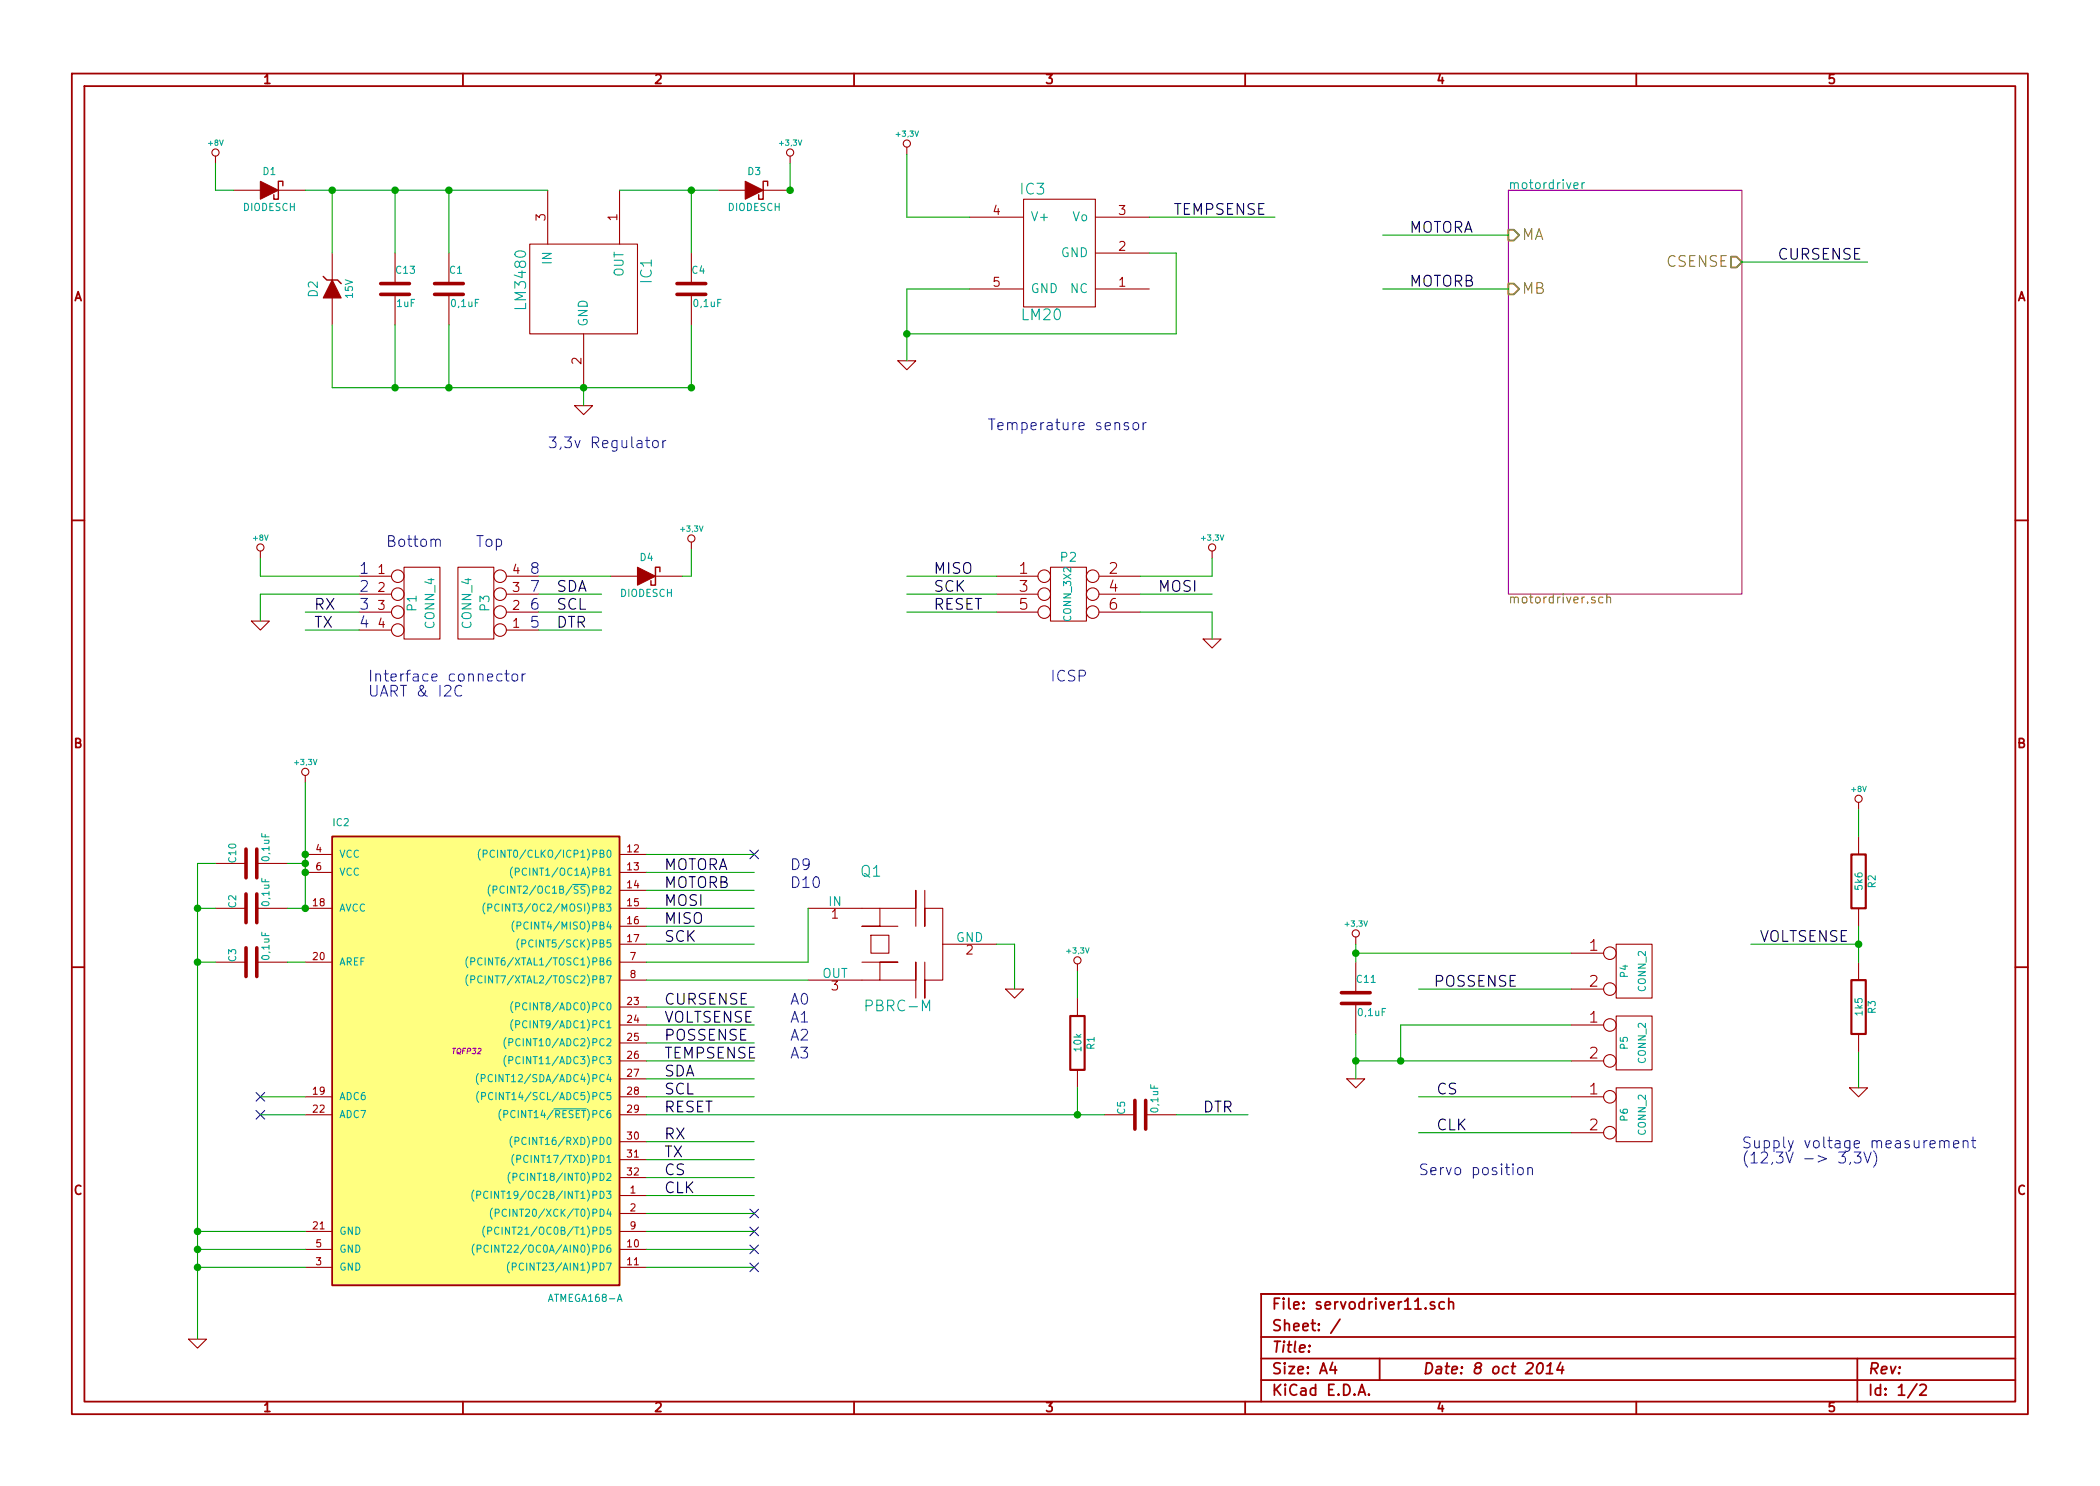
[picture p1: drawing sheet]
<svg xmlns="http://www.w3.org/2000/svg" width="297mm" height="210mm" viewBox="0 0 297 210" stroke-linecap="round" stroke-linejoin="round" font-family="sans-serif">
<g fill="none" stroke="#a00000" stroke-width=".25">
<path d="M10.2 10.4h276.6v189.7h-276.6zM11.9 12.2h273.2v186.1h-273.2zM65.5 10.4v1.8M120.8 10.4v1.8M176.1 10.4v1.8M231.4 10.4v1.8M10.2 73.6h1.7M285.1 73.6h1.7M47 118.4h40.6v63.5h-40.6zM10.2 136.8h1.7M285.1 136.8h1.7M65.5 198.3v1.8"/>
<path d="M120.8 198.3v1.8M176.1 198.3v1.8M178.4 189.2h106.7M178.4 195.3h106.7M178.4 192.2h106.7M185.2 190.4h.1l-.1 .1v-.1v.1M188.5 192.8l-.4 1h1M188.8 193.3v1.1M189.5 186.7l-1.3 1.9M192.1 197.4l.5-1.5 .5 1.5M192.3 197h.7M193.6 197.3h.1l-.1 .1-.1-.1h.1v.1"/>
<path d="M195.1 192.2v3.1M202.9 184.3l-.4-.1-.2 .2 .1 .2 .5 .2 .1 .1-.1 .2-.1 .1-.5-.1M204.3 184.3a.48 .48 0 0 0-.7 0v.6a.48 .48 0 0 0 .7 .2M204.9 184.3a.38 .38 0 0 1 .7 .1v.8M204.9 183.7v1.5M217.6 193a.35 .35 0 0 1 .4-.2 .35 .35 0 0 1 .2 .3 .87 .87 0 0 1-.5 1.3l-.2-.1a1.14 1.14 0 0 1 .1-1.3zM218.7 194.4h.9M218.8 193.3l.6-.5-.2 1.6M220.8 192.8l-.6 1h1M221 193.3l-.1 1.1M231.4 198.3v1.8M262.7 192.2v6.1"/>
<path d="M271.1 195.8l-1.3 2M271.6 196l.2-.1h.4l.2 .1 .1 .3-.1 .2-.9 .9h1M285.1 183.1h-106.7v15.2"/>
</g>
<g fill="none" stroke="#a00000" stroke-width=".15">
<path d="M30.5 22.1v1M33 26.9h3.8M39.4 26.9h3.8M47 35.8v3.8M55.9 35.8v4.3M63.5 35.8v4.3M74.9 34.5h15.3v12.7h-15.3zM77.5 26.9v7.6M87.6 26.9v7.6M97.8 35.8v4.3M101.6 26.9h3.8M107.9 26.9h3.9"/>
<path d="M111.8 22.1v1M128.3 20.8v1M137.2 30.7h7.6M144.8 28.2h10.1v15.2h-10.1zM154.9 35.8h7.7M154.9 30.7h7.7M47 42.2v3.8M55.9 41.7v4.3M63.5 41.7v4.3M81.3 57.4h2.5l-1.3 1.3zM82.5 47.2v7.7M97.8 41.7v4.3"/>
<path d="M127 51h2.5l-1.2 1.3zM137.2 40.9h7.6M154.9 40.9h7.7M36.8 78v1M97.8 76.7v1M171.4 78v1M35.6 87.9h2.5l-1.3 1.2zM50.8 81.5h4.6M50.8 84.1h4.6M50.8 86.6h4.6M50.8 89.1h4.6M57.1 80.3h5.1v10.1h-5.1z"/>
<path d="M64.8 80.3h5v10.1h-5zM71.6 81.5h4.6M71.6 84.1h4.6M71.6 86.6h4.6M71.6 89.1h4.6M86.4 81.5h3.8M92.7 81.5h3.8M141 81.5h5.8M141 84.1h5.8M141 86.6h5.8M148.6 80.3h5.1v7.6h-5.1zM155.4 81.5h5.9"/>
<path d="M155.4 84.1h5.9M155.4 86.6h5.9M170.2 90.4h2.5l-1.3 1.3zM43.2 109.7v1M262.9 113.5v1M262.9 118.4v2.5M30.5 136.1h4.3M30.5 128.5h4.3M30.5 122.2h4.3M36.3 136.1h4.3M36.3 128.5h4.3M36.3 122.2h4.3"/>
<path d="M43.2 120.9h3.8M43.2 123.4h3.8M43.2 136.1h3.8M43.2 128.5h3.8M87.6 120.9h3.8M87.6 123.4h3.8M87.6 136.1h3.8M87.6 138.7h3.8M87.6 126h3.8M87.6 128.5h3.8M87.6 131.1h3.8M87.6 133.6h3.8"/>
<path d="M114.3 128.5h10.2v2.6h-2.6h5.1M121.9 136.1h5.1h-2.5v2.6h-10.2M123.2 132.3h2.5v2.6h-2.5zM124.5 138.7h5v-2.6v5.1M124.5 128.5h5v-2.5v5.1M130.8 126v5.1v-2.6h2.5v5.1M133.3 133.6v5.1h-2.5v2.5v-5.1M133.3 133.6h7.7M142.2 139.9h2.6l-1.3 1.3zM152.4 136.4v1M191.8 132.6v1M191.8 136.1v4.4"/>
<path d="M222.2 134.9h4.6M222.2 139.9h4.6M228.6 133.6h5.1v7.6h-5.1zM262.9 128.5v2.6M262.9 136.1v2.6M43.2 157.7h3.8M43.2 155.2h3.8M87.6 157.7h3.8M87.6 142.5h3.8M87.6 145h3.8M87.6 147.6h3.8M87.6 150.1h3.8"/>
<path d="M87.6 152.6h3.8M87.6 155.2h3.8M152.4 141.2v2.6M152.4 151.4v2.5M156.2 157.7h4.3M162.1 157.7h4.3M190.5 152.6h2.5l-1.2 1.3zM191.8 142v4.3M222.2 145h4.6M222.2 150.1h4.6M222.2 155.2h4.6M228.6 143.8h5.1v7.6h-5.1z"/>
<path d="M228.6 153.9h5.1v7.6h-5.1zM261.6 153.9h2.6l-1.3 1.3zM262.9 146.3v2.5M43.2 179.3h3.8M43.2 176.8h3.8M43.2 174.2h3.8M87.6 169.2h3.8M87.6 171.7h3.8M87.6 179.3h3.8M87.6 176.8h3.8M87.6 174.2h3.8M87.6 161.5h3.8"/>
<path d="M87.6 164.1h3.8M87.6 166.6h3.8M222.2 160.3h4.6M26.7 189.5h2.5l-1.3 1.2z"/>
<circle cx="30.5" cy="21.6" r=".51"/>
<circle cx="111.8" cy="21.6" r=".51"/>
<circle cx="128.3" cy="20.3" r=".51"/>
<circle cx="36.8" cy="77.5" r=".51"/>
<circle cx="97.8" cy="76.2" r=".51"/>
<circle cx="171.5" cy="77.5" r=".51"/>
<circle cx="56.3" cy="86.6" r=".89"/>
<circle cx="56.3" cy="81.5" r=".89"/>
<circle cx="56.3" cy="84.1" r=".89"/>
<circle cx="56.3" cy="89.1" r=".89"/>
<circle cx="70.7" cy="81.5" r=".89"/>
<circle cx="70.7" cy="86.6" r=".89"/>
<circle cx="70.7" cy="89.1" r=".89"/>
<circle cx="70.7" cy="84.1" r=".89"/>
<circle cx="147.7" cy="81.5" r=".89"/>
<circle cx="147.7" cy="84.1" r=".89"/>
<circle cx="147.7" cy="86.6" r=".89"/>
<circle cx="154.6" cy="86.6" r=".89"/>
<circle cx="154.6" cy="81.5" r=".89"/>
<circle cx="154.6" cy="84.1" r=".89"/>
<circle cx="43.2" cy="109.2" r=".51"/>
<circle cx="262.9" cy="113" r=".51"/>
<circle cx="152.4" cy="135.9" r=".51"/>
<circle cx="191.8" cy="132.1" r=".51"/>
<circle cx="227.7" cy="134.9" r=".89"/>
<circle cx="227.7" cy="139.9" r=".89"/>
<circle cx="227.7" cy="150.1" r=".89"/>
<circle cx="227.7" cy="145" r=".89"/>
<circle cx="227.7" cy="155.2" r=".89"/>
<circle cx="227.7" cy="160.3" r=".89"/>
</g>
<path d="M47 118.4h40.6v63.5h-40.6z" fill="#ffff80" stroke="#ffff80" stroke-width=".25"/>
<g fill="none" stroke="#00a0a0" stroke-width=".15">
<path d="M222.6 26.3l.6-.1v-.3h-.4l-.2 .1 .1 .6h.5M223.8 25.9v.8M224.1 25.9h-.2l-.1 .2M66.2 135.4a1.2 1.2 0 0 0 0 1.5M66.2 137.9a1.2 1.2 0 0 0 0 1.6M66.6 136.1l.5-.1 .1-.1-.1-.3-.5-.1v1M66.6 138.6h.5l.1-.2-.1-.3h-.5v1M67.9 120.1a1.2 1.2 0 0 0 0 1.6M68.4 120.8h.4l.1-.2-.1-.3h-.4v1M68.6 127.8a1.2 1.2 0 0 0 0 1.5M69 128.4h.5l.1-.1-.1-.3-.5-.1v1M69.3 125.2a1.2 1.2 0 0 0 0 1.6"/>
<path d="M69.7 125.9h.5l.1-.2-.1-.3h-.5v1M69.9 120.4a.4 .4 0 0 0-.5 0 .4 .4 0 0 0-.1 .5 .37 .37 0 0 0 .2 .4 .37 .37 0 0 0 .4-.1M70.6 128a.4 .4 0 0 0-.5 0 .4 .4 0 0 0-.1 .5 .37 .37 0 0 0 .2 .4 .37 .37 0 0 0 .4-.1M71.3 125.5a.4 .4 0 0 0-.5 0 .4 .4 0 0 0-.1 .5 .37 .37 0 0 0 .2 .3 .37 .37 0 0 0 .4 0M72.5 122.7a1.2 1.2 0 0 0 0 1.5M72.7 130.3a1.2 1.2 0 0 0 0 1.5M72.9 123.4l.5-.1 .1-.1-.1-.3-.5-.1v1M73.1 131l.5-.1 .1-.1-.1-.3-.5-.1v1.1M73.4 132.8a1.2 1.2 0 0 0 0 1.6M73.8 133.5h.5l.1-.2-.1-.3h-.5v1M67.7 151.9a1.2 1.2 0 0 0 0 1.5M67.7 154.4a1.2 1.2 0 0 0 0 1.6"/>
<path d="M68.1 152.6l.5-.1v-.1v-.3l-.5-.1v1.1M68.1 155.1h.5l.1-.2-.1-.3h-.5v1M69.6 152.1a.4 .4 0 0 0-.5 0 .4 .4 0 0 0-.1 .5 .37 .37 0 0 0 .2 .4 .37 .37 0 0 0 .4 0M69.7 154.7a.4 .4 0 0 0-.5 0 .4 .4 0 0 0-.1 .5 .37 .37 0 0 0 .2 .3 .37 .37 0 0 0 .4 0M70.9 157a1.2 1.2 0 0 0 0 1.5M71.3 157.7l.5-.1v-.1v-.3l-.5-.1v1M71.6 146.8a1.2 1.2 0 0 0 0 1.6M71.6 149.3a1.2 1.2 0 0 0 0 1.6M72 147.5l.5-.1v-.1v-.3h-.5v1M72 150h.5v-.1v-.4h-.5v1M72.5 141.7a1.2 1.2 0 0 0 0 1.6M72.5 144.3a1.2 1.2 0 0 0 0 1.5"/>
<path d="M72.9 142.4h.5l.1-.2-.1-.3h-.5v1M72.9 145l.5-.1 .1-.1-.1-.3-.5-.1v1M78.4 156.9h4.5M67 168.4a1.2 1.2 0 0 0 0 1.5M67.1 176a1.2 1.2 0 0 0 0 1.6M67.4 169.1l.5-.1 .1-.1-.1-.3-.5-.1v1.1M67.5 176.7h.5v-.2v-.3h-.5v1M68.6 173.5a1.2 1.2 0 0 0 0 1.5M69 174.2l.5-.1v-.1v-.3l-.5-.1v1M69 168.7a.4 .4 0 0 0-.5-.1 .4 .4 0 0 0-.1 .5 .37 .37 0 0 0 .2 .4 .37 .37 0 0 0 .4 0M69.1 176.3a.4 .4 0 0 0-.5 0 .4 .4 0 0 0-.1 .5 .37 .37 0 0 0 .1 .3 .37 .37 0 0 0 .5 0M69.6 170.9a1.2 1.2 0 0 0 0 1.6"/>
<path d="M70.1 171.6h.4l.1-.2-.1-.3h-.4v1M70.6 173.7a.4 .4 0 0 0-.5 0 .4 .4 0 0 0-.1 .5 .37 .37 0 0 0 .1 .4 .37 .37 0 0 0 .5-.1M71.6 171.2a.4 .4 0 0 0-.5 0 .4 .4 0 0 0-.1 .5 .37 .37 0 0 0 .2 .4 .37 .37 0 0 0 .4-.1M72.1 178.6a1.2 1.2 0 0 0 0 1.5M72.2 165.9a1.2 1.2 0 0 0 0 1.5M72.4 160.8a1.2 1.2 0 0 0 0 1.5M72.5 179.2h.4l.1-.1-.1-.3-.4-.1v1M72.6 166.5h.5v-.1v-.3l-.5-.1v1M72.7 163.3a1.2 1.2 0 0 0 0 1.6M72.8 161.5l.5-.1 .1-.1-.1-.3-.5-.1v1M73.1 164h.5l.1-.2-.1-.3h-.5v1"/>
</g>
<g fill="none" stroke="#a00000" stroke-width=".51">
<path d="M53.8 41.7h4.1M53.8 40.1h4.1M61.5 41.7h4M61.5 40.1h4M95.8 41.7h4M95.8 40.1h4M34.8 120.1v4.1M34.8 126.5v4.1M34.8 134.1v4.1M36.3 120.1v4.1M36.3 126.5v4.1M36.3 134.1v4.1"/>
<path d="M160.5 155.7v4.1M162.1 155.7v4.1M189.7 142h4.1M189.7 140.5h4.1"/>
</g>
<path d="M261.9 120.9h2v7.6h-2zM261.9 138.7h2v7.6h-2zM151.4 143.8h2v7.6h-2z" fill="none" stroke="#a00000" stroke-width=".3"/>
<g fill="none" stroke="#00f" stroke-width=".15">
<path d="M159.6 59.9l-.4-.1-.2 .2 .1 .2 .5 .2 .1 .1-.1 .2-.1 .1-.5-.1M160.3 59.9a.42 .42 0 0 1 .4-.1 .42 .42 0 0 1 .4 .3v.4a.43 .43 0 0 1-.4 .3 .43 .43 0 0 1-.5-.3zM161.7 59.8v1M162.1 59.8l-.3 .1-.1 .2M61.6 76.5a.35 .35 0 0 1 .4-.2 .35 .35 0 0 1 .3 .2v.8M92.4 62.5a.42 .42 0 0 1 .4-.2 .42 .42 0 0 1 .3 .3v.5a.43 .43 0 0 1-.4 .3 .43 .43 0 0 1-.4-.3zM93.8 62.3v1M94.2 62.3l-.3 .1-.1 .2M65.3 97.1a.63 .63 0 0 0-.8 0 .63 .63 0 0 0-.2 .8 .6 .6 0 0 0 .4 .5 .6 .6 0 0 0 .6 0M71 95.4a.48 .48 0 0 0-.7 .1v.6a.48 .48 0 0 0 .7 .2M71.4 95.3h.6M71.6 94.8v1.4l.1 .1 .3 .1"/>
<path d="M72.5 95.5a.42 .42 0 0 1 .4-.2 .42 .42 0 0 1 .3 .4v.4a.43 .43 0 0 1-.4 .3 .43 .43 0 0 1-.4-.3zM73.9 95.3v1.1M74.3 95.3l-.3 .1-.1 .3M214.7 165.3a.42 .42 0 0 1 .4-.1 .42 .42 0 0 1 .4 .3v.4a.43 .43 0 0 1-.4 .3 .43 .43 0 0 1-.4-.3zM216.1 165.3a.38 .38 0 0 1 .7 .1v.8M216.1 165.2v1M261.7 164.5l-.1 .3M262.3 163h.9l-.5 .6a.42 .42 0 0 1 .5 .3v.4l-.1 .2h-.6l-.2-.1M263.7 163l.5 1.5 .5-1.5M265 162.8a1.75 1.75 0 0 1 0 2.3M274.4 161.5a.38 .38 0 0 1 .6 .1v.8M275 161.6a.35 .35 0 0 1 .4-.2 .35 .35 0 0 1 .3 .2v.8"/>
<path d="M276.3 161.9l.8-.1-.1-.3-.4-.1-.3 .2 .1 .7 .2 .1 .4-.1M277.7 161.5a.38 .38 0 0 1 .7 .1v.8M277.7 161.4v1M278.9 161.4h.6M279.1 160.9v1.3v.1l.4 .1"/>
</g>
<path d="M213.4 26.9h33v57.2h-33z" fill="none" stroke="#a000a0" stroke-width=".15"/>
<path d="M226.7 84.5h-.3l-.3 .2 .1 .6h.5M227.3 84.6v-.1a.31 .31 0 0 1 .5 .2v.6M227.3 84v1.3" fill="none" stroke="#808000" stroke-width=".15"/>
<path d="M213.4 32.5h.7l.8 .8-.8 .7h-.7zM244.9 36.3h.7l.8 .8-.8 .7h-.7zM213.4 40.1h.7l.8 .8-.8 .8h-.7z" fill="none" stroke="#808000" stroke-width=".25"/>
<g fill="none" stroke="#0000c0" stroke-width=".15">
<path d="M106.1 120.3l1.2 1.2M107.3 120.3l-1.2 1.2M36.2 157.1l1.2 1.2M36.2 154.6l1.2 1.2M37.4 157.1l-1.2 1.2M37.4 154.6l-1.2 1.2M106.1 171.1l1.2 1.2M106.1 173.6l1.2 1.2M106.1 176.2l1.2 1.2M106.1 178.7l1.2 1.2M107.3 171.1l-1.2 1.2M107.3 173.6l-1.2 1.2"/>
<path d="M107.3 176.2l-1.2 1.2M107.3 178.7l-1.2 1.2"/>
</g>
<g fill="none" stroke="#00a000" stroke-width=".15">
<path d="M30.5 23.1v3.8h2.5M43.2 26.9h34.3M47 26.9v8.9M55.9 26.9v8.9M63.5 26.9v8.9M87.6 26.9h14M97.8 26.9v8.9M111.8 23.1v3.8M128.3 21.8v8.9h8.9M162.6 30.7h17.7M162.6 35.8h3.8v11.4h-38.1M195.6 33.3h17.8"/>
<path d="M246.4 37.1h17.8M47 46v8.9h50.8v-8.9M55.9 46v8.9M63.5 46v8.9M82.5 54.9v2.5M137.2 40.9h-8.9v10.1M195.6 40.9h17.8M36.8 79v2.5h14M97.8 77.7v3.8h-1.3M171.4 79v2.5h-10.1M43.2 86.6h7.6M43.2 89.1h7.6"/>
<path d="M50.8 84.1h-14v3.8M76.2 81.5h10.2M76.2 84.1h8.9M76.2 86.6h8.9M76.2 89.1h8.9M128.3 81.5h12.7M128.3 84.1h12.7M128.3 86.6h12.7M161.3 84.1h10.1M161.3 86.6h10.1v3.8M43.2 110.7v17.8h-2.6M262.9 114.5v3.9"/>
<path d="M27.9 128.5h2.6M27.9 136.1h2.6M30.5 122.2h-2.6v67.3M40.6 136.1h2.6M40.6 122.2h2.6M91.4 133.6h15.3M91.4 128.5h15.3M91.4 131.1h15.3M91.4 123.4h15.3M91.4 126h15.3M91.4 120.9h15.3M91.4 138.7h22.9"/>
<path d="M114.3 128.5v7.6h-22.9M141 133.6h2.5v6.3M152.4 137.4v3.8M191.8 133.6v2.5M191.8 134.9h30.4M200.7 139.9h21.5M247.6 133.6h15.3M262.9 131.1v5M36.8 155.2h6.4M36.8 157.7h6.4M91.4 155.2h15.3M91.4 157.7h64.8"/>
<path d="M91.4 142.5h15.3M91.4 145h15.3M91.4 147.6h15.3M91.4 150.1h15.3M91.4 152.6h15.3M152.4 153.9v3.8M166.4 157.7h10.1M191.8 150.1h30.4M191.8 146.3v6.3M200.7 155.2h21.5M222.2 145h-24.1v5.1M262.9 148.8v5.1"/>
<path d="M27.9 176.8h15.3M27.9 174.2h15.3M27.9 179.3h15.3M91.4 176.8h15.3M91.4 174.2h15.3M91.4 161.5h15.3M91.4 164.1h15.3M91.4 166.6h15.3M91.4 169.2h15.3M91.4 171.7h15.3M91.4 179.3h15.3M200.7 160.3h21.5"/>
</g>
<g fill="#00a000" stroke="#00a000" stroke-width=".25">
<circle cx="27.9" cy="179.3" r=".41"/>
<circle cx="27.9" cy="176.8" r=".41"/>
<circle cx="27.9" cy="174.2" r=".41"/>
<circle cx="152.4" cy="157.7" r=".41"/>
<circle cx="262.9" cy="133.6" r=".41"/>
<circle cx="128.3" cy="47.2" r=".41"/>
<circle cx="82.5" cy="54.9" r=".41"/>
<circle cx="63.5" cy="26.9" r=".41"/>
<circle cx="43.2" cy="128.5" r=".41"/>
<circle cx="43.2" cy="123.4" r=".41"/>
<circle cx="43.2" cy="120.9" r=".41"/>
<circle cx="27.9" cy="136.1" r=".41"/>
<circle cx="27.9" cy="128.5" r=".41"/>
<circle cx="55.9" cy="26.9" r=".41"/>
<circle cx="63.5" cy="54.9" r=".41"/>
<circle cx="55.9" cy="54.9" r=".41"/>
<circle cx="47" cy="26.9" r=".41"/>
<circle cx="97.8" cy="26.9" r=".41"/>
<circle cx="97.8" cy="54.9" r=".41"/>
<circle cx="111.8" cy="26.9" r=".41"/>
<circle cx="43.2" cy="122.2" r=".41"/>
<circle cx="191.8" cy="134.9" r=".41"/>
<circle cx="191.8" cy="150.1" r=".41"/>
<circle cx="198.1" cy="150.1" r=".41"/>
</g>
<g fill="#a00000" stroke="#a00000" stroke-width=".15">
<path d="M47 39.6l1.3 2.6h-2.6z"/>
<path d="M105.4 25.6l2.5 1.3-2.5 1.3z"/>
<path d="M90.2 80.3l2.5 1.2-2.5 1.3z"/>
<path d="M36.8 25.6l2.6 1.3-2.6 1.3z"/>
</g>
<path d="M40 26.3v-.7h-.6v2.6h-.7v-.6M45.7 39.1l.5 .5h1.6l.5 .5M108.6 26.3v-.7h-.7v2.6h-.6v-.6M93.3 80.9v-.6h-.6v2.5h-.6v-.6" fill="none" stroke="#a00000" stroke-width=".2"/>
<g font-size="2.1" fill="#00a0a0">
<text x="144.4" y="27.6">IC3</text>
<text x="92.3" y="40" transform="rotate(-90 92.3 40)">IC1</text>
<text x="74.5" y="43.5" transform="rotate(-90 74.5 43.5)">LM3480</text>
<text x="144.6" y="45.4">LM20</text>
<text x="121.8" y="124.1">Q1</text>
<text x="122.8" y="143.2">PBRC-M</text>
</g>
<g font-size="2.1">
<text x="166" y="30.5">TEMPSENSE</text>
<text x="199.4" y="33">MOTORA</text>
<text x="199.4" y="40.6">MOTORB</text>
<text x="251.5" y="36.8">CURSENSE</text>
<text x="78.7" y="83.8">SDA</text>
<text x="132.1" y="81.3">MISO</text>
<text x="132.1" y="83.8">SCK</text>
<text x="163.8" y="83.8">MOSI</text>
<text x="44.4" y="88.9">TX</text>
<text x="44.4" y="86.4">RX</text>
<text x="78.7" y="88.9">DTR</text>
<text x="78.7" y="86.4">SCL</text>
<text x="132.1" y="86.4">RESET</text>
<text x="94" y="123.2">MOTORA</text>
<text x="94" y="125.7">MOTORB</text>
<text x="94" y="128.3">MOSI</text>
<text x="94" y="130.8">MISO</text>
<text x="94" y="133.3">SCK</text>
<text x="248.9" y="133.3">VOLTSENSE</text>
<text x="94" y="142.2">CURSENSE</text>
<text x="202.9" y="139.7">POSSENSE</text>
<text x="94" y="144.8">VOLTSENSE</text>
<text x="94" y="147.3">POSSENSE</text>
<text x="94" y="149.9">TEMPSENSE</text>
<text x="94" y="152.4">SDA</text>
<text x="94" y="154.9">SCL</text>
<text x="203.2" y="154.9">CS</text>
<text x="94" y="157.5">RESET</text>
<text x="94" y="161.3">RX</text>
<text x="170.2" y="157.5">DTR</text>
<text x="203.2" y="160">CLK</text>
<text x="94" y="163.8">TX</text>
<text x="94" y="166.4">CS</text>
<text x="94" y="168.9">CLK</text>
</g>
<g font-size="2.1" fill="#808000">
<text x="215.3" y="34">MA</text>
<text x="215.3" y="41.7">MB</text>
<text x="235.7" y="37.8">CSENSE</text>
</g>
<g font-size="2.1" fill="#00f">
<text x="77.5" y="63.5">3,3v Regulator</text>
<text x="139.7" y="61">Temperature sensor</text>
<text x="54.6" y="77.5">Bottom</text>
<text x="67.3" y="77.5">Top</text>
<text x="50.8" y="81.3">1</text>
<text x="50.8" y="83.8">2</text>
<text x="74.9" y="83.8">7</text>
<text x="74.9" y="81.3">8</text>
<text x="50.8" y="86.4">3</text>
<text x="50.8" y="88.9">4</text>
<text x="74.9" y="88.9">5</text>
<text x="74.9" y="86.4">6</text>
<text x="52.1" y="96.5">Interface connector</text>
<text x="52.1" y="98.6">UART &amp; I2C</text>
<text x="148.6" y="96.5">ICSP</text>
<text x="111.8" y="123.2">D9</text>
<text x="111.8" y="125.7">D10</text>
<text x="111.8" y="142.2">A0</text>
<text x="111.8" y="144.8">A1</text>
<text x="111.8" y="147.3">A2</text>
<text x="111.8" y="149.9">A3</text>
<text x="200.7" y="166.4">Servo position</text>
<text x="246.4" y="162.6">Supply voltage measurement</text>
<text x="246.4" y="164.7">(12,3V -&gt; 3,3V)</text>
</g>
<g font-size="2.1" fill="#a00000">
<text x="144.2" y="81.3">1</text>
<text x="144.2" y="83.8">3</text>
<text x="156.9" y="81.3">2</text>
<text x="156.9" y="83.8">4</text>
<text x="144.2" y="86.4">5</text>
<text x="156.9" y="86.4">6</text>
<text x="224.8" y="134.6">1</text>
<text x="224.8" y="139.7">2</text>
<text x="224.8" y="144.8">1</text>
<text x="224.8" y="149.9">2</text>
<text x="224.8" y="154.9">1</text>
<text x="224.8" y="160">2</text>
<text x="179.9" y="185.4">File: servodriver11.sch</text>
<text x="179.9" y="191.5">Title:</text>
<text x="179.9" y="188.4">Sheet: /</text>
<text x="179.9" y="197.6">KiCad E.D.A.</text>
<text x="179.9" y="194.5">Size: A4</text>
<text x="201.2" y="194.5">Date: 8 oct 2014</text>
<text x="264.2" y="194.5">Rev:</text>
<text x="264.2" y="197.6">Id: 1/2</text>
</g>
<g font-size="1.8" fill="#a00000">
<text x="37.3" y="11.9">1</text>
<text x="92.7" y="11.9">2</text>
<text x="148" y="11.9">3</text>
<text x="203.3" y="11.9">4</text>
<text x="258.6" y="11.9">5</text>
<text x="77.2" y="31.2" transform="rotate(-90 77.2 31.2)">3</text>
<text x="87.4" y="31.2" transform="rotate(-90 87.4 31.2)">1</text>
<text x="140.5" y="30.5">4</text>
<text x="158.3" y="35.6">2</text>
<text x="158.3" y="30.5">3</text>
<text x="140.5" y="40.6">5</text>
<text x="158.3" y="40.6">1</text>
<text x="10.4" y="42.7">A</text>
<text x="285.3" y="42.7">A</text>
<text x="82.3" y="51.5" transform="rotate(-90 82.3 51.5)">2</text>
<text x="53.5" y="81.3">1</text>
<text x="53.5" y="83.8">2</text>
<text x="72.5" y="83.8">3</text>
<text x="72.5" y="81.3">4</text>
<text x="53.5" y="86.4">3</text>
<text x="53.5" y="88.9">4</text>
<text x="72.5" y="88.9">1</text>
<text x="72.5" y="86.4">2</text>
<text x="10.4" y="105.9">B</text>
<text x="285.3" y="105.9">B</text>
<text x="117.6" y="130">1</text>
<text x="136.7" y="135.1">2</text>
<text x="117.6" y="140.2">3</text>
<text x="10.4" y="169.1">C</text>
<text x="285.3" y="169.1">C</text>
<text x="37.3" y="199.8">1</text>
<text x="92.7" y="199.8">2</text>
<text x="148" y="199.8">3</text>
<text x="203.3" y="199.8">4</text>
<text x="258.6" y="199.8">5</text>
</g>
<g font-size="1.8" fill="#00a0a0">
<text x="213.4" y="26.8">motordriver</text>
<text x="145.8" y="31.4">V+</text>
<text x="151.7" y="31.4">Vo</text>
<text x="78.1" y="37.3" transform="rotate(-90 78.1 37.3)">IN</text>
<text x="88.3" y="39.3" transform="rotate(-90 88.3 39.3)">OUT</text>
<text x="145.8" y="41.5">GND</text>
<text x="150" y="36.4">GND</text>
<text x="151.4" y="41.5">NC</text>
<text x="45" y="42" transform="rotate(-90 45 42)">D2</text>
<text x="83.2" y="46.2" transform="rotate(-90 83.2 46.2)">GND</text>
<text x="150.1" y="79.5">P2</text>
<text x="59" y="86.4" transform="rotate(-90 59 86.4)">P1</text>
<text x="61.5" y="88.9" transform="rotate(-90 61.5 88.9)">CONN_4</text>
<text x="66.8" y="88.9" transform="rotate(-90 66.8 88.9)">CONN_4</text>
<text x="69.3" y="86.4" transform="rotate(-90 69.3 86.4)">P3</text>
<text x="117.2" y="128.3">IN</text>
<text x="135.2" y="133.3">GND</text>
<text x="116.3" y="138.4">OUT</text>
</g>
<text font-size="1.8" fill="#808000" x="213.4" y="85.4">motordriver.sch</text>
<g font-size="1.4" fill="#00a0a0">
<text x="34.4" y="29.9">DIODESCH</text>
<text x="37.2" y="24.8">D1</text>
<text x="102.9" y="29.9">DIODESCH</text>
<text x="105.8" y="24.8">D3</text>
<text x="56.1" y="38.8">C13</text>
<text x="63.6" y="38.8">C1</text>
<text x="97.9" y="38.8">C4</text>
<text x="50" y="42.1" transform="rotate(-90 50 42.1)">15V</text>
<text x="56.2" y="43.5">1uF</text>
<text x="63.9" y="43.5">0,1uF</text>
<text x="98.2" y="43.5">0,1uF</text>
<text x="90.6" y="79.4">D4</text>
<text x="87.7" y="84.5">DIODESCH</text>
<text x="151.6" y="87.8" transform="rotate(-90 151.6 87.8)">CONN_3X2</text>
<text x="47.1" y="116.9">IC2</text>
<text x="33.5" y="122" transform="rotate(-90 33.5 122)">C10</text>
<text x="38.2" y="121.8" transform="rotate(-90 38.2 121.8)">0,1uF</text>
<text x="48" y="121.4">VCC</text>
<text x="48" y="123.9">VCC</text>
<text x="70" y="121.4">(PCINT0/CLKO/ICP1)PB0</text>
<text x="73.6" y="123.9">(PCINT1/OC1A)PB1</text>
<text x="263.5" y="125.9" transform="rotate(-90 263.5 125.9)">5k6</text>
<text x="265.4" y="125.6" transform="rotate(-90 265.4 125.6)">R2</text>
<text x="33.5" y="128.4" transform="rotate(-90 33.5 128.4)">C2</text>
<text x="38.2" y="128.1" transform="rotate(-90 38.2 128.1)">0,1uF</text>
<text x="48" y="129">AVCC</text>
<text x="70.6" y="129">(PCINT3/OC2/MOSI)PB3</text>
<text x="71.3" y="126.5">(PCINT2/OC1B/SS)PB2</text>
<text x="73.9" y="131.6">(PCINT4/MISO)PB4</text>
<text x="33.5" y="136" transform="rotate(-90 33.5 136)">C3</text>
<text x="38.2" y="135.7" transform="rotate(-90 38.2 135.7)">0,1uF</text>
<text x="48" y="136.6">AREF</text>
<text x="67.9" y="136.6">(PCINT6/XTAL1/TOSC1)PB6</text>
<text x="74.5" y="134.1">(PCINT5/SCK)PB5</text>
<text x="67.9" y="139.2">(PCINT7/XTAL2/TOSC2)PB7</text>
<text x="73.6" y="143">(PCINT8/ADC0)PC0</text>
<text x="191.9" y="139.1">C11</text>
<text x="192.2" y="143.8">0,1uF</text>
<text x="230.3" y="138.3" transform="rotate(-90 230.3 138.3)">P4</text>
<text x="232.8" y="140.3" transform="rotate(-90 232.8 140.3)">CONN_2</text>
<text x="263.5" y="143.6" transform="rotate(-90 263.5 143.6)">1k5</text>
<text x="265.4" y="143.4" transform="rotate(-90 265.4 143.4)">R3</text>
<text x="72.8" y="148.1">(PCINT10/ADC2)PC2</text>
<text x="73.6" y="145.5">(PCINT9/ADC1)PC1</text>
<text x="153" y="148.7" transform="rotate(-90 153 148.7)">10k</text>
<text x="154.9" y="148.5" transform="rotate(-90 154.9 148.5)">R1</text>
<text x="230.3" y="148.4" transform="rotate(-90 230.3 148.4)">P5</text>
<text x="48" y="155.7">ADC6</text>
<text x="69.5" y="153.2">(PCINT12/SDA/ADC4)PC4</text>
<text x="69.6" y="155.7">(PCINT14/SCL/ADC5)PC5</text>
<text x="72.8" y="150.6">(PCINT11/ADC3)PC3</text>
<text x="232.8" y="150.4" transform="rotate(-90 232.8 150.4)">CONN_2</text>
<text x="48" y="158.2">ADC7</text>
<text x="72" y="158.2">(PCINT14/RESET)PC6</text>
<text x="159.2" y="157.6" transform="rotate(-90 159.2 157.6)">C5</text>
<text x="163.9" y="157.3" transform="rotate(-90 163.9 157.3)">0,1uF</text>
<text x="230.3" y="158.6" transform="rotate(-90 230.3 158.6)">P6</text>
<text x="232.8" y="160.6" transform="rotate(-90 232.8 160.6)">CONN_2</text>
<text x="73.6" y="167.1">(PCINT18/INT0)PD2</text>
<text x="73.7" y="162">(PCINT16/RXD)PD0</text>
<text x="73.9" y="164.6">(PCINT17/TXD)PD1</text>
<text x="69.3" y="169.7">(PCINT19/OC2B/INT1)PD3</text>
<text x="71.7" y="172.2">(PCINT20/XCK/T0)PD4</text>
<text x="48" y="179.8">GND</text>
<text x="48" y="177.3">GND</text>
<text x="48" y="174.7">GND</text>
<text x="69.2" y="177.3">(PCINT22/OC0A/AIN0)PD6</text>
<text x="70.7" y="174.7">(PCINT21/OC0B/T1)PD5</text>
<text x="73.5" y="179.8">(PCINT23/AIN1)PD7</text>
<text x="77.8" y="184.2">ATMEGA168-A</text>
</g>
<g font-size="1.4" fill="#a00000">
<text x="44.7" y="120.6">4</text>
<text x="44.7" y="123.2">6</text>
<text x="88.7" y="120.6">12</text>
<text x="88.7" y="123.2">13</text>
<text x="88.7" y="125.7">14</text>
<text x="44.3" y="128.3">18</text>
<text x="88.7" y="128.3">15</text>
<text x="88.7" y="130.8">16</text>
<text x="44.3" y="135.9">20</text>
<text x="88.7" y="133.3">17</text>
<text x="89.2" y="135.9">7</text>
<text x="88.7" y="142.2">23</text>
<text x="89.2" y="138.4">8</text>
<text x="88.7" y="144.8">24</text>
<text x="88.7" y="147.3">25</text>
<text x="88.7" y="149.9">26</text>
<text x="44.3" y="154.9">19</text>
<text x="88.7" y="152.4">27</text>
<text x="88.7" y="154.9">28</text>
<text x="44.3" y="157.5">22</text>
<text x="88.7" y="161.3">30</text>
<text x="88.7" y="157.5">29</text>
<text x="88.7" y="163.8">31</text>
<text x="88.7" y="166.4">32</text>
<text x="44.3" y="174">21</text>
<text x="89.2" y="168.9">1</text>
<text x="89.2" y="171.4">2</text>
<text x="89.2" y="174">9</text>
<text x="44.7" y="179.1">3</text>
<text x="44.7" y="176.5">5</text>
<text x="88.7" y="176.5">10</text>
<text x="88.7" y="179.1">11</text>
</g>
<g font-size="1.1" fill="#00a0a0">
<text x="29.5" y="20.6">+8V</text>
<text x="110.4" y="20.6">+3,3V</text>
<text x="126.9" y="19.4">+3,3V</text>
<text x="35.9" y="76.5">+8V</text>
<text x="96.4" y="75.3">+3,3V</text>
<text x="170.1" y="76.5">+3,3V</text>
<text x="41.8" y="108.3">+3,3V</text>
<text x="261.9" y="112.1">+8V</text>
<text x="190.4" y="131.1">+3,3V</text>
<text x="151" y="134.9">+3,3V</text>
</g>
<text font-size="1.1" fill="#a000a0" x="64" y="149.2">TQFP32</text>
</svg>
